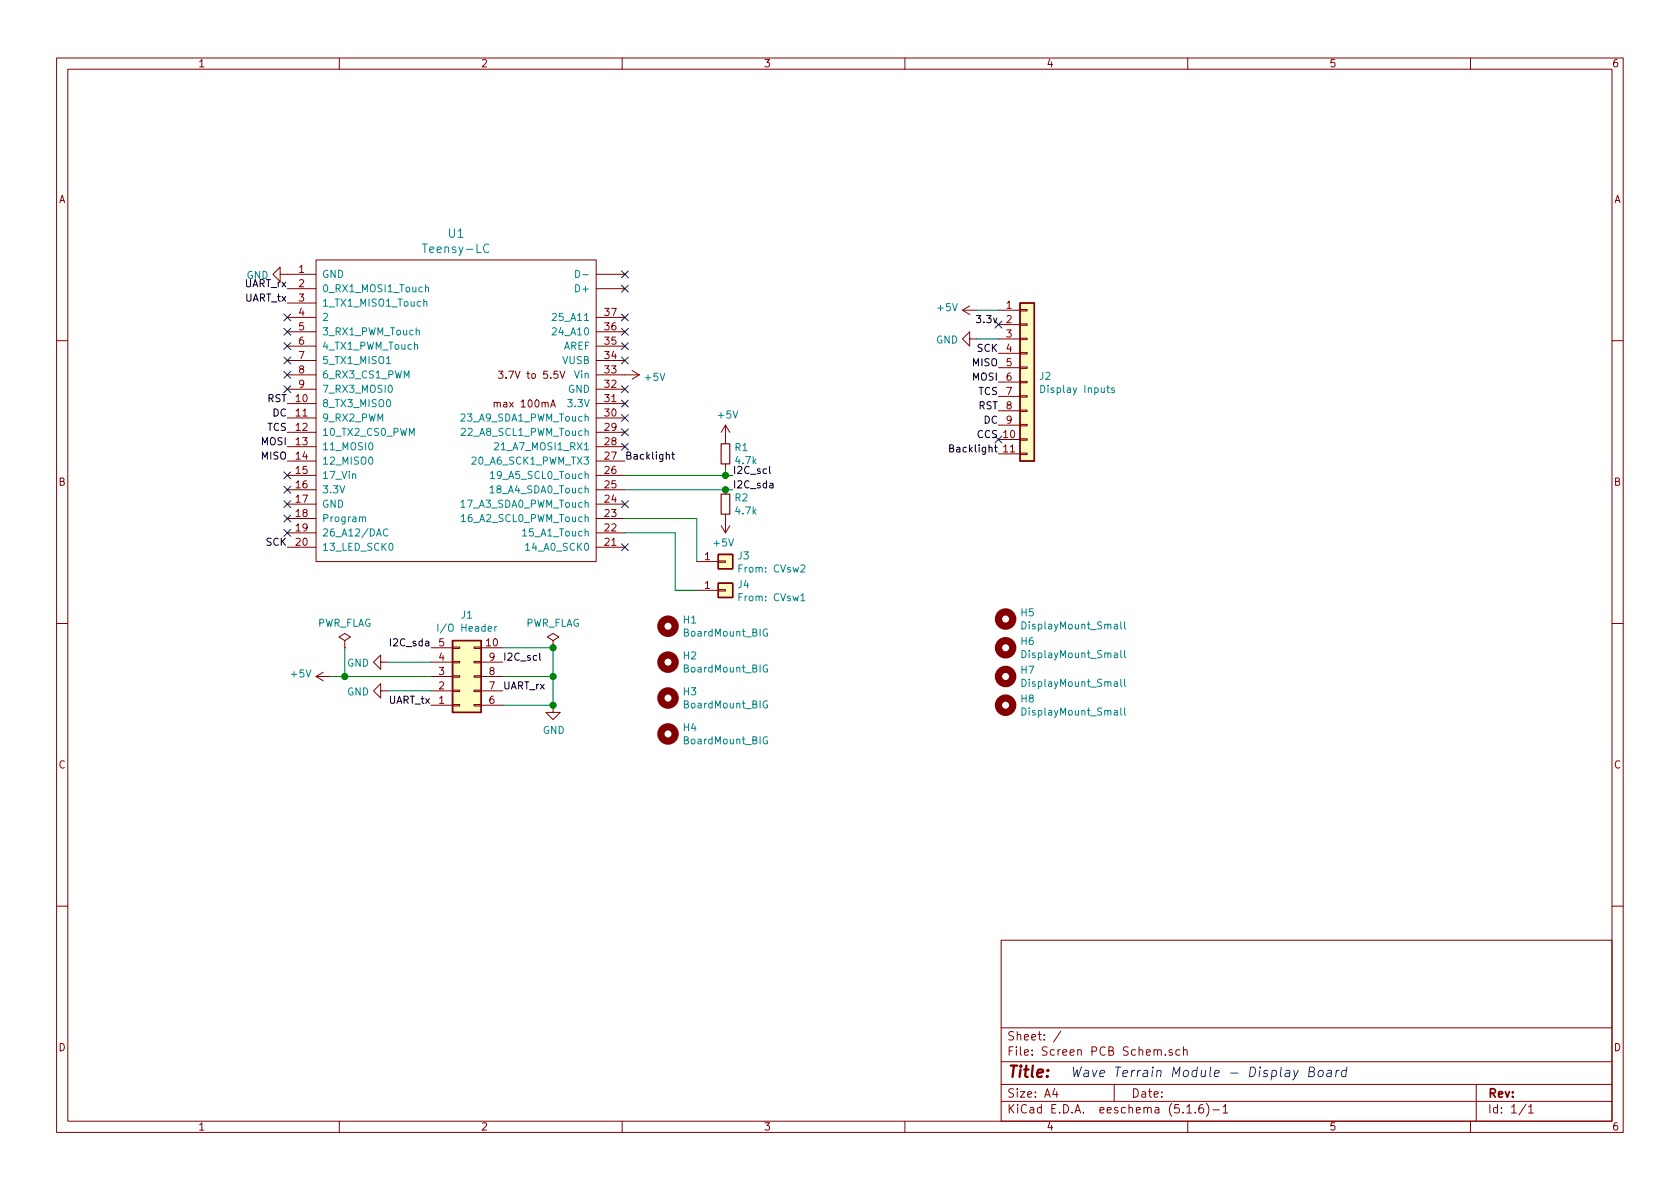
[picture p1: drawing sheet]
<svg xmlns="http://www.w3.org/2000/svg" width="297mm" height="210mm" viewBox="0 0 297 210" stroke-linecap="round" stroke-linejoin="round" font-family="sans-serif">
<g fill="none" stroke="#840000" stroke-width=".18">
<path d="M10 10.3h277v189.9h-277zM12 12.2h273v186.1h-273zM60 10.3v1.9M110 10.3v1.9M160 10.3v1.9M210 10.3v1.9M260 10.3v1.9M49.5 48.5v-1.3l-1.2 1.3 1.2 1.3v-1.3h6.4M50.8 51h5.1M50.8 53.6h5.1M50.8 58.7h5.1M50.8 56.1h5.1"/>
<path d="M55.9 46h49.5v53.3h-49.5zM105.4 48.5h5.1M105.4 51h5.1M105.4 58.7h5.1M105.4 56.1h5.1M170.2 54.9l1.2 .7M170.2 54.9h2.5M171.4 59.9v-1.2l-1.2 1.2 1.2 1.3v-1.3h1.3M171.4 54.1l-1.2 .8M176.5 54.9h3.8M176.5 57.4h3.8M176.5 59.9h3.8"/>
<path d="M180.3 59.8h1.3v.3h-1.3zM180.3 57.3h1.3v.2h-1.3zM180.3 54.7h1.3v.3h-1.3zM10 60.2h2M50.8 71.4h5.1M50.8 73.9h5.1M50.8 76.4h5.1M50.8 79h5.1M50.8 68.8h5.1M50.8 66.3h5.1M50.8 63.7h5.1M50.8 61.2h5.1"/>
<path d="M88.1 65.6h.8l-.4 .5 .3 .1 .1 .5-.2 .2-.6-.1M97.4 72l.4-1.3 .4 1.3M97.5 71.6h.6M99 65.6l.4 1.3 .5-1.3M105.4 71.4h5.1M105.4 73.9h5.1M105.4 76.4h5.1M105.4 79h5.1M105.4 68.8h5.1M105.4 66.3h7.6M105.4 63.7h5.1M105.4 61.2h5.1"/>
<path d="M111.8 65.5l1.2 .8M113 66.3l-1.2 .8M128.3 75.2l-.8 1.2M128.3 75.2v3.3M128.3 75.2l.7 1.2M176.5 77.7h3.8M176.5 62.5h3.8M176.5 65h3.8M176.5 67.6h3.8M176.5 70.1h3.8M176.5 72.6h3.8M176.5 75.2h3.8"/>
<path d="M180.3 72.5h1.3v.3h-1.3zM180.3 75.1h1.3v.2h-1.3zM180.3 77.6h1.3v.2h-1.3zM180.3 70h1.3v.2h-1.3zM180.3 64.9h1.3v.2h-1.3zM180.3 62.4h1.3v.2h-1.3zM180.3 67.4h1.3v.3h-1.3zM285 60.2h2M50.8 81.5h5.1M50.8 84.1h5.1M50.8 86.6h5.1M50.8 89.1h5.1"/>
<path d="M50.8 91.7h5.1M50.8 94.2h5.1M50.8 96.8h5.1M105.4 81.5h5.1M105.4 84.1h5.1M105.4 86.6h5.1M105.4 89.1h5.1M105.4 91.7h5.1M105.4 94.2h5.1M105.4 96.8h5.1M123.2 99.3h3.8M127 99.2h1.3v.2h-1.3z"/>
<path d="M127.5 93l.8 1.2M128.3 82v.8M128.3 86.6v.8M128.3 90.9v3.3M129 93l-.7 1.2M176.5 80.3h3.8M180.3 80.1h1.3v.3h-1.3zM10 110.3h2M55.9 119.6l1.2 .8M55.9 119.6h2.5M57.1 118.9l-1.2 .7M61 113.3l1-.7-1-.6-1.1 .6 1.1 .7v1.2"/>
<path d="M61 114.5h.1M67.3 117.1v-1.3l-1.3 1.3 1.3 1.3v-1.3h1.3M76.2 119.6h3.8M76.2 114.5h3.8M76.2 117.1h3.8M80 114.4h1.3v.3h-1.3zM80 117h1.3v.2h-1.3zM80 119.5h1.3v.3h-1.3zM83.8 114.4h1.3v.3h-1.3zM83.8 117h1.3v.2h-1.3zM83.8 119.5h1.3v.3h-1.3zM85.1 119.6h3.8"/>
<path d="M85.1 114.5h3.8M85.1 117.1h3.8M97.8 113.3l1-.7-1-.6-1 .6 1 .7v1.2M97.8 114.5h.1M123.2 104.4h3.8M127 104.3h1.3v.2h-1.3zM285 110.3h2M67.3 122.2v-1.3l-1.3 1.3 1.3 1.2v-1.2h1.3M76.2 124.7h3.8M76.2 122.2h3.8M80 122h1.3v.3h-1.3zM80 124.6h1.3v.2h-1.3z"/>
<path d="M83.8 122h1.3v.3h-1.3zM83.8 124.6h1.3v.2h-1.3zM85.1 124.7h3.8M85.1 122.2h3.8M97.8 124.7v1.3h1.3l-1.3 1.2-1.3-1.2h1.3M10 160.2h2M177 166.3h108v32h-108zM285 160.2h2M60 198.3v1.9M110 198.3v1.9M160 198.3v1.9M177 194.8h108"/>
<path d="M177 191.8h108M177 187.8h108M177 181.8h108M186.5 192.5l-.4 1h1M186.8 193v1M187.6 182.3l-1.3 2M197 191.8v3M206 186.5v.1M207.3 185.7a.37 .37 0 0 0-.6 .1l.1 .2 .5 .2v.1l-.2 .3-.4-.1M208.6 185.7l-.4-.1-.3 .3 .1 .6 .2 .1 .4-.1M209.2 185.7h.1a.37 .37 0 0 1 .6 .1v.8M209.2 185.1v1.5"/>
<path d="M209.8 195.8l.5-.5v1.5M209.8 196.8h.9M210 198.3v1.9M211.3 196.7v.1M212.7 195.3a.59 .59 0 0 0-.7 .7v.7l.2 .1 .6-.1v-.5l-.1-.2-.5-.1-.2 .3M213.3 195.1a1.71 1.71 0 0 1 0 2.3M214.5 196.3h1.1M216.3 195.8l.4-.5v1.5M216.3 196.8h.8M260 198.3v1.9M261 191.8v6.5M269.8 195.2l-1.2 2"/>
<path d="M270.3 195.8l.4-.5v1.5M270.3 196.8h.8"/>
</g>
<g fill="#ffffc2" stroke="#ffffc2" stroke-width=".18">
<path d="M80 113.3h5.1v12.7h-5.1z"/>
<path d="M127 98h2.5v2.6h-2.5z"/>
<path d="M127 103.1h2.5v2.6h-2.5z"/>
<path d="M180.3 53.6h2.6v27.9h-2.6z"/>
</g>
<path d="M180.3 53.6h2.6v27.9h-2.6zM127 98h2.5v2.6h-2.5zM80 113.3h5.1v12.7h-5.1zM127 103.1h2.5v2.6h-2.5z" fill="none" stroke="#840000" stroke-width=".25"/>
<g fill="none" stroke="#008484" stroke-width=".18">
<path d="M73.6 58.5l.2-.1h.3v.8M74.9 53.4l.2-.1 .3 .1 .1 .7M75.2 50.9l.2-.1h.3l.1 .8M75.2 50.3v1.3M86.4 43.3a.62 .62 0 0 0-.7 0 .62 .62 0 0 0-.2 .7 .56 .56 0 0 0 .3 .6 .56 .56 0 0 0 .6-.1M97.7 58.1l.4-.1 .3 .3-.1 .2-.7 .7h.8M97.7 55.5l.4-.1 .3 .4-.1 .2-.7 .7h.8M101.8 47.8a.64 .64 0 0 1 .7 .6 .64 .64 0 0 1-.7 .7zM103 48.6h1M65.3 78.4l.2-.1a.67 .67 0 0 1 .4 .6 .67 .67 0 0 1-.4 .6l-.3-.4zM68.3 64.3h.8M68.8 68.2l.1-.1a.67 .67 0 0 1 .5 .7 .67 .67 0 0 1-.5 .6 .83 .83 0 0 1-.1-1.2z"/>
<path d="M73.3 61.1l.2-.2 .3 .1v.8M81.6 75.9l.4-.2 .3 .4-.8 .9h.8M87.4 78.4l.5-.1 .3 .3-.8 .9h.8M195.7 68.6h.5M195.9 68.1v1.1l.3 .2M197 68.6h-.3l-.2 .2 .1 .1 .4 .2v.3h-.5M64.1 91.6l.2-.2 .3 .1v.7M65.3 80.9l.2-.1a.67 .67 0 0 1 .4 .7 .67 .67 0 0 1-.4 .6l-.3-.5zM68.6 93.6a.51 .51 0 0 0-.7 0 .51 .51 0 0 0-.1 .7 .46 .46 0 0 0 .2 .4 .46 .46 0 0 0 .6 0M68.9 96.2l.2-.1a.69 .69 0 0 1 .4 .6 .69 .69 0 0 1-.4 .6l-.3-.2v-.3zM81.6 91.3l.3-.3v1.2M81.6 92.2h.7"/>
<path d="M86.6 86.3l.4-.4v1.3M86.6 87.2h.8M86.7 83.7l.4-.3v1.2M86.7 84.6h.7M92.4 93.9l.4-.4v1.3M92.4 94.8h.7M92.9 96.4l.4-.3v1.2M92.9 97.3h.7M77.4 110.4v1.2M87.5 110.8v.8M87.8 110.8h-.2l-.1 .2M135.7 111.3a.59 .59 0 0 0-.8 .6 .59 .59 0 0 0 .8 .5v-.4h-.2"/>
<path d="M135.7 117.6a.59 .59 0 0 0-.8 .6 .59 .59 0 0 0 .8 .6v-.5h-.2M141.6 100l.5-.1 .2 .3v.3l-.7 .7h.7M141.6 105.3l.4-.3v1.2M141.6 106.2h.7M180.7 110a.64 .64 0 0 1 .7 .6 .64 .64 0 0 1-.7 .6zM180.7 115a.64 .64 0 0 1 .7 .7 .64 .64 0 0 1-.7 .6zM198.2 110v1l.1 .2M198.2 115v1.1l.1 .2M198.8 110v1l.2 .2M198.8 115v1.1l.2 .2M135.7 124a.59 .59 0 0 0-.8 .6 .59 .59 0 0 0 .8 .5v-.4h-.2M135.7 130.3a.59 .59 0 0 0-.8 .6 .59 .59 0 0 0 .8 .6v-.5h-.2"/>
<path d="M180.7 120.1a.64 .64 0 0 1 .7 .6 .64 .64 0 0 1-.7 .7zM180.7 125.2a.64 .64 0 0 1 .7 .6 .64 .64 0 0 1-.7 .7zM198.2 120.1v1.1l.1 .2M198.2 125.2v1.1l.1 .2M198.8 120.1v1.1l.2 .2M198.8 125.2v1.1l.2 .2"/>
</g>
<path d="M127.5 78.5h1.5v3.5h-1.5zM127.5 87.4h1.5v3.5h-1.5z" fill="none" stroke="#840000" stroke-width=".2"/>
<g fill="none" stroke="#840000" stroke-width="1.3">
<circle cx="118.1" cy="110.7" r="1.27"/>
<circle cx="118.1" cy="117.1" r="1.27"/>
<circle cx="177.8" cy="119.6" r="1.27"/>
<circle cx="177.8" cy="114.5" r="1.27"/>
<circle cx="177.8" cy="109.5" r="1.27"/>
<circle cx="118.1" cy="123.4" r="1.27"/>
<circle cx="118.1" cy="129.8" r="1.27"/>
<circle cx="177.8" cy="124.7" r="1.27"/>
</g>
<g fill="none" stroke="#008400" stroke-width=".18">
<path d="M172.7 54.9h3.8M172.7 59.9h3.8M110.5 91.7h12.7v7.6M110.5 94.2h8.9v10.2h3.8M110.5 86.6h19M110.5 84.1h19M128.3 82.8v1.3M58.4 119.6h17.8M61 114.5v5.1M68.6 117.1h7.6M88.9 119.6h8.9M88.9 114.5h8.9v10.2h-8.9"/>
<path d="M68.6 122.2h7.6"/>
</g>
<path d="M118.9 79.9v1.1l.4 .2M167.9 79.3l.6-.1 .1-.2-.1-.2-.6-.1v1.2h.5l.2-.1v-.3l-.3-.2M117.8 80.5l.2-.1h.3l.1 .8M118.8 80.4h.5M136.1 82.5v1.1l.1 .1M95.4 115.5v1.1l.2 .2" fill="none" stroke="#000" stroke-width=".18"/>
<path d="M231.5 189.5l.7-.1 .2-.2v-.3l-.3-.2h-.5l-.2 1.7h.6a.45 .45 0 0 0 .4-.4 .45 .45 0 0 0-.4-.5M233.2 189.4l.3-.1 .4 .1v.7l-.2 .2a.44 .44 0 0 1-.7-.2zM234.7 189.4h.7l-.1 1M235.4 189.7l-.6 .1a.33 .33 0 0 0-.2 .2 .33 .33 0 0 0 .2 .4l.5-.1M236.3 189.3l-.2 1.1M236.8 189.3l-.4 .1-.2 .2M238 189.4l-.1-.1a.59 .59 0 0 0-.7 .3v.6l.2 .2 .5-.1M238.2 188.7l-.3 1.7" fill="none" stroke="#0000c2" stroke-width=".18"/>
<g fill="#008400" stroke="#008400" stroke-width=".25">
<circle cx="97.8" cy="114.5" r=".51"/>
<circle cx="97.8" cy="124.7" r=".51"/>
<circle cx="97.8" cy="119.6" r=".51"/>
<circle cx="128.3" cy="86.6" r=".51"/>
<circle cx="128.3" cy="84.1" r=".51"/>
<circle cx="61" cy="119.6" r=".51"/>
</g>
<g fill="none" stroke="#000084" stroke-width=".18">
<path d="M50.2 55.5l1.2 1.2M50.2 58.1l1.2 1.2M51.4 55.5l-1.2 1.2M51.4 58.1l-1.2 1.2M109.9 47.9l1.2 1.2M109.9 50.4l1.2 1.3M109.9 55.5l1.2 1.2M109.9 58.1l1.2 1.2M111.1 47.9l-1.2 1.2M111.1 50.4l-1.2 1.3M111.1 55.5l-1.2 1.2M111.1 58.1l-1.2 1.2"/>
<path d="M175.9 56.8l1.2 1.2M177.1 56.8l-1.2 1.2M50.2 60.6l1.2 1.2M50.2 63.1l1.2 1.3M50.2 65.7l1.2 1.2M50.2 68.2l1.2 1.2M51.4 60.6l-1.2 1.2M51.4 63.1l-1.2 1.3M51.4 65.7l-1.2 1.2M51.4 68.2l-1.2 1.2M109.9 75.8l1.2 1.3M109.9 60.6l1.2 1.2"/>
<path d="M109.9 63.1l1.2 1.3M109.9 68.2l1.2 1.2M109.9 70.8l1.2 1.2M109.9 73.3l1.2 1.2M109.9 78.4l1.2 1.2M111.1 75.8l-1.2 1.3M111.1 60.6l-1.2 1.2M111.1 63.1l-1.2 1.3M111.1 68.2l-1.2 1.2M111.1 70.8l-1.2 1.2M111.1 73.3l-1.2 1.2M111.1 78.4l-1.2 1.2"/>
<path d="M175.9 77.1l1.2 1.2M177.1 77.1l-1.2 1.2M50.2 93.6l1.2 1.2M50.2 86l1.2 1.2M50.2 91.1l1.2 1.2M50.2 88.5l1.2 1.3M50.2 83.5l1.2 1.2M51.4 93.6l-1.2 1.2M51.4 86l-1.2 1.2M51.4 91.1l-1.2 1.2M51.4 88.5l-1.2 1.3M51.4 83.5l-1.2 1.2"/>
<path d="M109.9 88.5l1.2 1.3M109.9 96.2l1.2 1.2M111.1 88.5l-1.2 1.3M111.1 96.2l-1.2 1.2"/>
</g>
<text font-size="2.8" fill="#840000" x="178" y="190.5">Title:</text>
<text font-size="2.4" fill="#0000c2" x="189.2" y="190.5">Wave Terrain Module - Display Board</text>
<g font-size="2.1" fill="#008484">
<text x="75.2" y="44.7">Teensy-LC</text>
<text x="79.3" y="42.1">U1</text>
</g>
<g font-size="2.1" fill="#840000">
<text x="178" y="184">Sheet: /</text>
<text x="178" y="186.7">File: Screen PCB Schem.sch</text>
<text x="178" y="196.9">KiCad E.D.A. eeschema (5.1.6)-1</text>
<text x="178" y="194.1">Size: A4</text>
<text x="200" y="194.1">Date:</text>
<text x="263" y="194.1">Rev:</text>
<text x="263" y="196.9">Id: 1/1</text>
</g>
<g font-size="1.8" fill="#840000">
<text x="35" y="11.9">1</text>
<text x="85" y="11.9">2</text>
<text x="135" y="11.9">3</text>
<text x="185" y="11.9">4</text>
<text x="235" y="11.9">5</text>
<text x="285" y="11.9">6</text>
<text x="10.4" y="35.9">A</text>
<text x="285.4" y="35.9">A</text>
<text x="52.9" y="48.3">1</text>
<text x="52.9" y="50.8">2</text>
<text x="52.9" y="53.3">3</text>
<text x="52.9" y="55.9">4</text>
<text x="52.9" y="58.4">5</text>
<text x="107" y="58.4">36</text>
<text x="107" y="55.9">37</text>
<text x="178" y="54.6">1</text>
<text x="178" y="57.1">2</text>
<text x="178" y="59.7">3</text>
<text x="52.9" y="61">6</text>
<text x="52.9" y="63.5">7</text>
<text x="107" y="63.5">34</text>
<text x="107" y="61">35</text>
<text x="178" y="62.2">4</text>
<text x="178" y="64.8">5</text>
<text x="52.4" y="71.1">10</text>
<text x="52.9" y="66">8</text>
<text x="52.9" y="68.6">9</text>
<text x="89" y="67">3.7V to 5.5V</text>
<text x="107" y="71.1">31</text>
<text x="107" y="68.6">32</text>
<text x="107" y="66">33</text>
<text x="178" y="67.3">6</text>
<text x="178" y="69.8">7</text>
<text x="52.4" y="73.7">11</text>
<text x="52.4" y="76.2">12</text>
<text x="87.8" y="72.1">max 100mA</text>
<text x="107" y="76.2">29</text>
<text x="107" y="73.7">30</text>
<text x="178" y="72.4">8</text>
<text x="178" y="74.9">9</text>
<text x="52.4" y="78.7">13</text>
<text x="52.4" y="81.3">14</text>
<text x="52.4" y="83.8">15</text>
<text x="107" y="83.8">26</text>
<text x="107" y="81.3">27</text>
<text x="107" y="78.7">28</text>
<text x="177.5" y="80">11</text>
<text x="10.4" y="85.9">B</text>
<text x="52.4" y="86.4">16</text>
<text x="52.4" y="88.9">17</text>
<text x="107" y="88.9">24</text>
<text x="107" y="86.4">25</text>
<text x="285.4" y="85.9">B</text>
<text x="52.4" y="91.4">18</text>
<text x="52.4" y="94">19</text>
<text x="107" y="94">22</text>
<text x="107" y="91.4">23</text>
<text x="52.4" y="96.5">20</text>
<text x="107" y="96.5">21</text>
<text x="124.6" y="99.1">1</text>
<text x="124.6" y="104.1">1</text>
<text x="77.6" y="119.4">3</text>
<text x="77.6" y="116.8">4</text>
<text x="77.6" y="114.3">5</text>
<text x="86" y="114.3">10</text>
<text x="86.5" y="119.4">8</text>
<text x="86.5" y="116.8">9</text>
<text x="77.6" y="124.5">1</text>
<text x="77.6" y="121.9">2</text>
<text x="86.5" y="124.5">6</text>
<text x="86.5" y="121.9">7</text>
<text x="10.4" y="135.9">C</text>
<text x="285.4" y="135.9">C</text>
<text x="10.4" y="185.9">D</text>
<text x="285.4" y="185.9">D</text>
<text x="35" y="199.9">1</text>
<text x="85" y="199.9">2</text>
<text x="135" y="199.9">3</text>
<text x="185" y="199.9">4</text>
<text x="235" y="199.9">5</text>
<text x="285" y="199.9">6</text>
</g>
<g font-size="1.8">
<text x="43.2" y="50.8">UART_rx</text>
<text x="43.3" y="53.3">UART_tx</text>
<text x="43.6" y="49.3">GND</text>
<text x="173.1" y="57.1">3.3v</text>
<text x="172" y="64.8">MISO</text>
<text x="172.8" y="62.2">SCK</text>
<text x="47.3" y="71.1">RST</text>
<text x="172" y="67.3">MOSI</text>
<text x="173" y="69.8">TCS</text>
<text x="47.3" y="76.2">TCS</text>
<text x="48.2" y="73.7">DC</text>
<text x="172.8" y="77.5">CCS 10</text>
<text x="173" y="72.4">RST</text>
<text x="174" y="74.9">DC</text>
<text x="46.3" y="81.3">MISO</text>
<text x="46.3" y="78.7">MOSI</text>
<text x="110.5" y="81.3">Backlight</text>
<text x="129.5" y="83.8">I2C_scl</text>
<text x="168.6" y="80">Backlight</text>
<text x="129.5" y="86.4">I2C_sda</text>
<text x="47.1" y="96.5">SCK</text>
<text x="69.4" y="114.3">I2C_sda</text>
<text x="88.9" y="116.8">I2C_scl</text>
<text x="68.7" y="124.5">UART_tx</text>
<text x="88.9" y="121.9">UART_rx</text>
</g>
<g font-size="1.8" fill="#008484">
<text x="56.9" y="49.1">GND</text>
<text x="56.9" y="51.7">0_RX1_MOSI1_Touch</text>
<text x="102.1" y="51.7">D+</text>
<text x="56.9" y="54.2">1_TX1_MISO1_Touch</text>
<text x="56.9" y="56.8">2</text>
<text x="56.9" y="59.3">3_RX1_PWM_Touch</text>
<text x="98.2" y="59.3">24_A10</text>
<text x="98.2" y="56.8">25_A11</text>
<text x="165.9" y="55">+5V</text>
<text x="56.9" y="61.8">4_TX1_PWM_Touch</text>
<text x="56.9" y="64.4">5_TX1_MISO1</text>
<text x="99.5" y="64.4">VUSB</text>
<text x="99.6" y="61.8">AREF</text>
<text x="165.5" y="60.8">GND</text>
<text x="56.9" y="66.9">6_RX3_CS1_PWM</text>
<text x="56.9" y="69.5">7_RX3_MOSI0</text>
<text x="100.5" y="69.5">GND</text>
<text x="101.7" y="66.9">Vin</text>
<text x="114.1" y="67.4">+5V</text>
<text x="183.8" y="67.2">J2</text>
<text x="184.5" y="69.5">Display Inputs</text>
<text x="56.9" y="72">8_TX3_MISO0</text>
<text x="56.9" y="74.5">9_RX2_PWM</text>
<text x="56.9" y="77.1">10_TX2_CS0_PWM</text>
<text x="81.9" y="74.5">23_A9_SDA1_PWM_Touch</text>
<text x="82.1" y="77.1">22_A8_SCL1_PWM_Touch</text>
<text x="100.8" y="72">3.3V</text>
<text x="127.1" y="74">+5V</text>
<text x="56.9" y="79.6">11_MOSI0</text>
<text x="56.9" y="82.2">12_MISO0</text>
<text x="83.9" y="82.2">20_A6_SCK1_PWM_TX3</text>
<text x="88.3" y="79.6">21_A7_MOSI1_RX1</text>
<text x="130" y="79.8">R1</text>
<text x="130.1" y="82.1">4.7k</text>
<text x="56.9" y="84.7">17_Vin</text>
<text x="56.9" y="87.2">3.3V</text>
<text x="56.9" y="89.8">GND</text>
<text x="81.9" y="89.8">17_A3_SDA0_PWM_Touch</text>
<text x="87.2" y="87.2">18_A4_SDA0_Touch</text>
<text x="87.4" y="84.7">19_A5_SCL0_Touch</text>
<text x="130" y="88.7">R2</text>
<text x="56.9" y="92.3">Program</text>
<text x="56.9" y="94.9">26_A12/DAC</text>
<text x="82.1" y="92.3">16_A2_SCL0_PWM_Touch</text>
<text x="92.9" y="94.9">15_A1_Touch</text>
<text x="130.1" y="91">4.7k</text>
<text x="56.9" y="97.4">13_LED_SCK0</text>
<text x="93.5" y="97.4">14_A0_SCK0</text>
<text x="126.3" y="96.6">+5V</text>
<text x="130.5" y="98.9">J3</text>
<text x="130.8" y="101.2">From: CVsw2</text>
<text x="130.5" y="104">J4</text>
<text x="130.8" y="106.3">From: CVsw1</text>
<text x="56" y="110.8">PWR_FLAG</text>
<text x="78.1" y="111.7">I/O Header</text>
<text x="81.6" y="109.4">J1</text>
<text x="92.8" y="110.8">PWR_FLAG</text>
<text x="120.9" y="110.3">H1</text>
<text x="121.1" y="112.6">BoardMount_BIG</text>
<text x="180.6" y="109">H5</text>
<text x="181.2" y="111.3">DisplayMount_Small</text>
<text x="51.6" y="119.8">+5V</text>
<text x="61.4" y="117.9">GND</text>
<text x="120.9" y="116.6">H2</text>
<text x="121.1" y="118.9">BoardMount_BIG</text>
<text x="180.6" y="114.1">H6</text>
<text x="180.6" y="119.1">H7</text>
<text x="181.2" y="116.4">DisplayMount_Small</text>
<text x="61.4" y="123">GND</text>
<text x="120.9" y="123">H3</text>
<text x="121.1" y="125.3">BoardMount_BIG</text>
<text x="180.6" y="124.2">H8</text>
<text x="181.2" y="121.5">DisplayMount_Small</text>
<text x="96" y="129.8">GND</text>
<text x="120.9" y="129.3">H4</text>
<text x="121.1" y="131.6">BoardMount_BIG</text>
<text x="181.2" y="126.5">DisplayMount_Small</text>
</g>
</svg>
